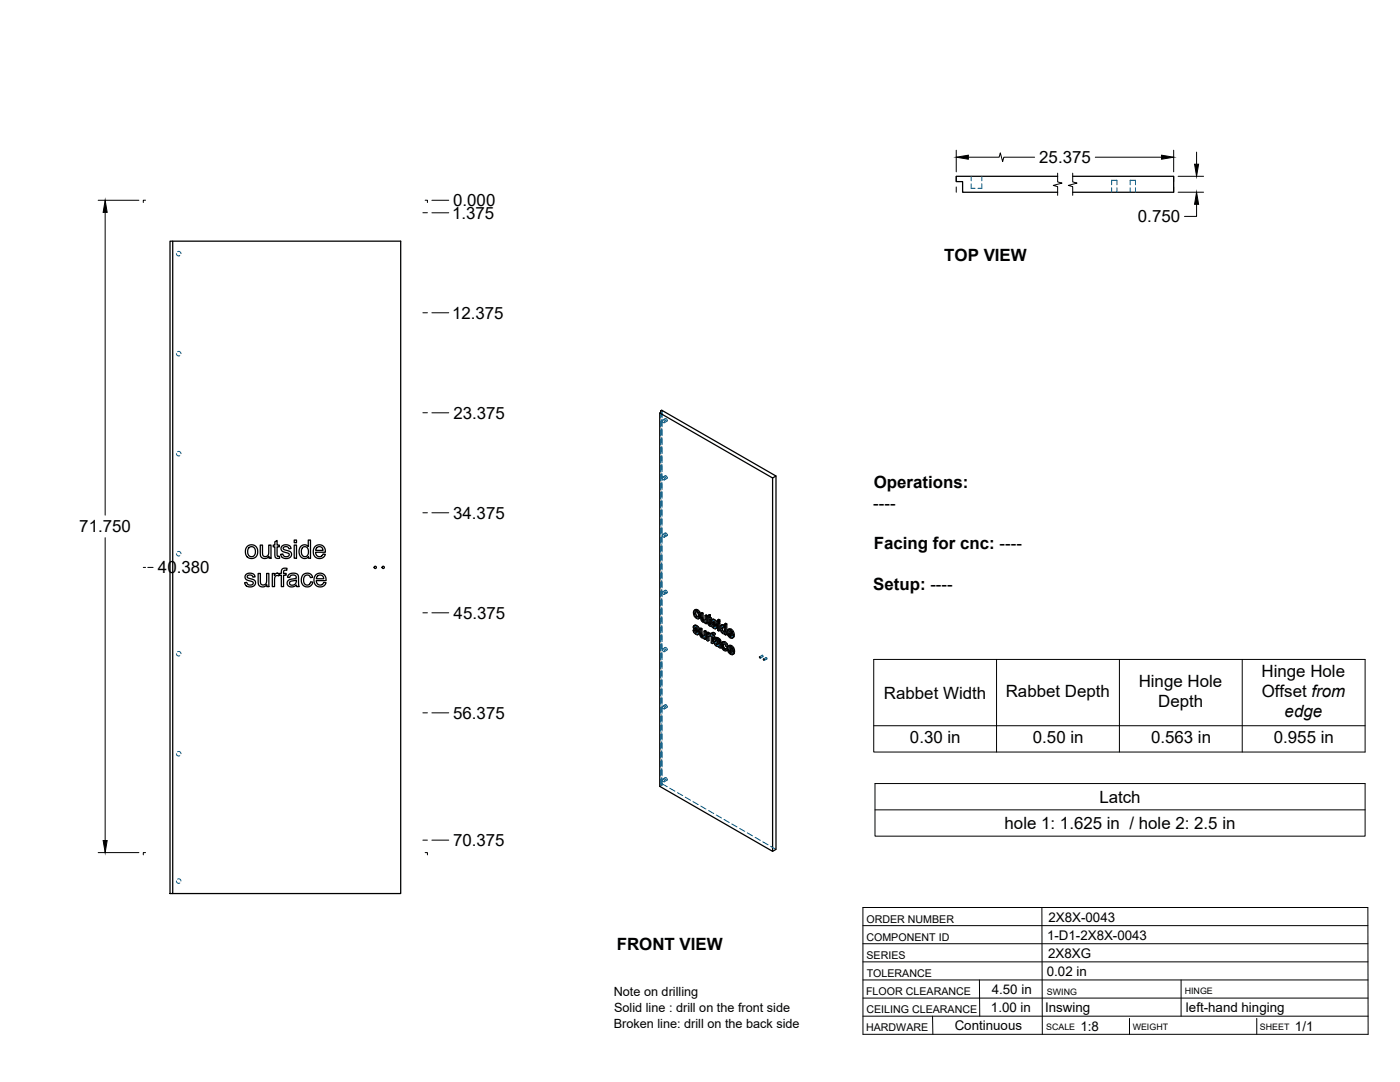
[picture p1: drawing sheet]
<svg xmlns="http://www.w3.org/2000/svg" width="559mm" height="432mm" viewBox="0 0 559 432" stroke-linecap="round" stroke-linejoin="round" font-family="sans-serif">
<!-- layer: Visible -->
<g fill="none" stroke="#000" stroke-width=".51">
<path d="M422.1 70.4h-40.4v2.1h2.5v4.2h37.9M428.2 70.4h40.3v6.3h-40.3M67.9 96.2h1v260.4h-1zM68.9 96.2h91v260.4h-91M263.7 164l.5 .3-.9 .5v149l45.1 25.9v-148.9M263.7 164l.4-.3 45.6 26.3-1.3 .8-45.1-26M263.7 164v.6M309.7 190v149l-1.3 .7M98.7 218l1.2-.6a2.66 2.66 0 0 1 3 3.7 2.66 2.66 0 0 1-4.7 .5l-.2-1a2.97 2.97 0 0 1 .7-2.6zM99.3 218.7l.8-.5a1.97 1.97 0 0 1 1.9 2 1.97 1.97 0 0 1-2 1.9l-.7-.4-.4-.9v-1.2zM103.9 217.5h.9v3a1.32 1.32 0 0 0 1.3 1.7 1.32 1.32 0 0 0 1.2-1.9v-2.8h.9v5.3h-.8v-.8a1.88 1.88 0 0 1-2.3 .8 1.88 1.88 0 0 1-1.2-2zM109.7 216.2l.9-.5v1.8h.9v.7h-.9v3.4l.3 .4h.6l.1 .8a1.32 1.32 0 0 1-1.5-.1 1.32 1.32 0 0 1-.4-1.4v-3.1h-.6v-.7h.6z"/>
<path d="M112.5 218l1.1-.6a1.96 1.96 0 0 1 2.6 1.5l-.9 .1a1.13 1.13 0 0 0-1.1-.9 1.13 1.13 0 0 0-1.1 1l.3 .2a3.4 3.4 0 0 1 2.9 1.4 2.17 2.17 0 0 1-1.6 2.2 2.17 2.17 0 0 1-2.5-1l-.2-.7h.9a1.23 1.23 0 0 0 1.3 1 1.23 1.23 0 0 0 1.2-1.2l-.7-.3a2.35 2.35 0 0 1-2.5-1.6zM117.4 217.5h.9v5.3h-.9zM117.4 215.5h.9v1.1h-.9zM120 218.1l1.1-.6a1.88 1.88 0 0 1 1.9 .6v-2.6h.9v7.3h-.8v-.7a2.18 2.18 0 0 1-2.6 .5 2.18 2.18 0 0 1-1.1-2.4zM120.8 218.5l.6-.3a2.12 2.12 0 0 1 1.8 1.6 2.12 2.12 0 0 1-.9 2.2l-.3 .1a2.1 2.1 0 0 1-1.7-1.4 2.1 2.1 0 0 1 .5-2.2zM125.7 218.1l1.5-.7a2.47 2.47 0 0 1 2.7 3h-3.9l.2 1a1.46 1.46 0 0 0 1.5 .8 1.46 1.46 0 0 0 1.2-1.1l1 .1-.3 .7-.7 .7-1.2 .3a2.79 2.79 0 0 1-2.6-1.7 2.79 2.79 0 0 1 .6-3.1zM126.5 218.5l.7-.3h.8l.6 .5 .3 .9h-2.9zM98.2 229.3l1.1-.5a1.92 1.92 0 0 1 2.5 1.4l-.9 .1a1.13 1.13 0 0 0-1.1-.9 1.13 1.13 0 0 0-1.1 1l.3 .3a3.4 3.4 0 0 1 2.9 1.4 2.18 2.18 0 0 1-1.5 2.1 2.18 2.18 0 0 1-2.5-.9l-.3-.8h1a1.23 1.23 0 0 0 1.3 1 1.23 1.23 0 0 0 1.1-1.2l-.6-.3a2.35 2.35 0 0 1-2.6-1.6zM103 228.9h.9v2.9a1.32 1.32 0 0 0 1.4 1.7 1.32 1.32 0 0 0 1.1-1.8v-2.8h.9v5.2h-.8v-.8a1.88 1.88 0 0 1-2.2 .9 1.88 1.88 0 0 1-1.3-2.1zM108.7 228.9h.8v.8a1.28 1.28 0 0 1 2-.7l.8-.1v-.6a1.5 1.5 0 0 1 .7-1.5 1.5 1.5 0 0 1 1.6 0l-.2 .8a.82 .82 0 0 0-.8 0 .82 .82 0 0 0-.4 .8v.5h1v.7h-1v4.5h-.9v-4.5h-.8v-.4l-.2 .6a1.17 1.17 0 0 0-1.4 .2 1.17 1.17 0 0 0-.3 1.4v2.7h-.9zM115.1 229.4a2.39 2.39 0 0 1 4 .7l.3 4h-.9l-.2-.6a2.02 2.02 0 0 1-2.2 .8 2.02 2.02 0 0 1-1.5-1.8l.1-.2a2.01 2.01 0 0 1 2-1.2l.4-.1a.83 .83 0 0 0 1.1-.7 .83 .83 0 0 0-1.1-.8 1.23 1.23 0 0 0-1.5 1l-.9-.1zM115.7 232.2l2.6-.7a1.46 1.46 0 0 1-.8 1.9 1.46 1.46 0 0 1-2-.8z"/>
<path d="M120.9 229.4l1.1-.6 1.5 .1 .8 .5 .5 1-.9 .1a1.44 1.44 0 0 0-1.9-.9 1.44 1.44 0 0 0-.8 1.9l.1 1a1.35 1.35 0 0 0 1.5 1 1.35 1.35 0 0 0 1.2-1.3l.8 .1-.4 1a2.48 2.48 0 0 1-3.2 .5 2.48 2.48 0 0 1-.8-3.3zM126 229.5l1.5-.8a2.47 2.47 0 0 1 2.7 3h-4l.3 1a1.46 1.46 0 0 0 1.4 .8 1.46 1.46 0 0 0 1.3-1.1l.9 .1-.3 .7-.7 .7-1.1 .3a2.8 2.8 0 0 1-2.6-1.7 2.8 2.8 0 0 1 .6-3zM126.7 229.9l.8-.4 .9 .1 .5 .4 .3 1h-2.9zM276.6 251.5l.8 1.4 .7 .4 .6-.1M276.9 249.8l.6-.3 .6 .2 .7 .6 .3 .8-.4 .3-.1-.6M277.1 250.4h.6l1 1M277.2 244.8l.4-.8 .9 .6 .2 1.5-.2 .3h-.5M277.3 251.3l-.7 .2 .5 .2M277.3 252.3l.4 .4 .5-.3M277.4 250.9l1 .9 .4-.2M277.4 251.5l-.3 .2 .1 .4 .5-.1M277.5 250.3l-.3 .3 .4-.3 .6 .7"/>
<path d="M277.5 249.5l-.7 .4-.1 .6 1.6 2.1M277.5 245.8l.5 .6 .5-.3M277.6 251.6l.7 .9M277.7 249.9l.5 .4 .5-.2M277.7 244.5l-.5 .3 .1 .5 .2 .5 .4-.3M277.7 252.7l.5 .1M277.7 249.5l-.7 .3M277.8 244l.1 1.4 .8 .8M277.8 250.6l-.4 .3-.2-.3M278 243.6l.9 1 .4-.3M278.1 249.7l-.4 .2-.4-.1M278.2 250.3l.4 .5 .4-.3"/>
<path d="M278.3 252.6l-.1 .2M278.4 251.8l.3 .5 .4-.3M278.5 243.4l-.5 .2-.8-.1M278.6 251.3l.7 1.3-.7 .7M278.7 252.3l.1 .5 .5-.3M278.8 252.8l-.1 .4 .4-.3M278.9 244.6l.3 1.3 .5-.3M279.1 246.7a1.73 1.73 0 0 1-2.3-1.8v-.8l.4-.6 .8-.3 .9 .5 .8 1.7-.2 1-.6 .5M279.2 245.9l-.1 .8 .4-.3M279.7 244.7l.5 .3 .4-.3M279.8 251.2v2.2l.4-.2M279.8 253.4l.2 .4 .4-.2"/>
<path d="M280 253.8l.3 .3 .5-.2M280.2 245v2.2l.4-.3M280.2 247.2l.2 .4 .4-.3M280.2 250.9l-.4 .3-.5-.2M280.3 254.1l.4 .1M280.4 247.6l.3 .3 .5-.2M280.7 247.9l.4 .1M280.9 254l-.6-.7-.1-2.4-.4-.2-.5 .3 .1 2.5 .7 1h.9M281 251.9l.4 .3 .5-.3M281 254.5v.4l.4 .3M281 254.5l-.1 .1M281.1 248l.2-.1z"/>
<path d="M281.4 247.7l-.7-.6-.1-2.4-.4-.2-.5 .2 .1 2.6 .8 1h.9M281.4 245.7l.5 .2 .4-.2M281.4 252.2v3l.5-.3v-3l-.5-.2-.4 .2v1.8l-.3 .5 .2-.1M281.5 248.3v.4l.4 .2M281.5 248.3l-.2 .1M281.9 245.9v3l.4-.2v-3l-.4-.3-.5 .3-.1 2.1M282.3 246.6l.3 .2 .1 2.5 .9 .6 .3-.2M282.6 246l-.3 .2 .3 .2v-.8l.9-.3v1.1l.5 .2v.4l-.5 .3v-.4M282.6 253.7l.3-.2 .6 .3M283 252.9l-.4-.6-.5 .3v3l.5 .2M283 252.5l-.5 .3-.4-.2M283 254l-.4 .2v-.5l.4-.1v2l-.4 .2v-1.6"/>
<path d="M283.1 245.6v1l.4-.2M283.1 246.6l.4 .3 .5-.3M283.1 253l.4 .4M283.3 252.7l-.8 .5v-.4M283.3 249.3l.2 .1M283.5 245.3l-.9 .3M283.5 253.4v.3M283.5 253.7l.4 .3v2.6l.4 .2M283.5 253.5l-.1 .4M283.5 249.4l.1 .5M283.5 252.8l-.8 .2M283.5 252.8l-.7 .2"/>
<path d="M283.5 248.8l-.4 .3v-2.1l.4 .3 .3 1.8M283.6 248.9l-.5 .2M283.8 249.1l.7 1.3 .8 .5 .5-.1M283.8 249.1l-.6 .1M283.8 249.1h.1M283.8 249.3l-.3 .1M284 247.4l.6-.3 .9 .3 .8 1.3-.5 .3-.1-.6M284.1 252.7l.7-.3 .7 .4-.5 .7v-.4M284.3 253.8l.5 .3 .5-.2M284.4 248.9l-.6 .2 .4 .2M284.4 249.9l.5 .4 .4-.2M284.5 248.5l1 .9 .5-.2"/>
<path d="M284.5 249.1l-.3 .2 .1 .4 .5-.1M284.6 247.9l-.3 .4 .5-.3M284.6 247.1l-.7 .4-.1 .6 1.7 2.1M284.6 252.4l-.6 .3-.1 .9-.4-.2 .4-.3-.4-.3M284.6 252.8l.4 .3 .5-.3M284.7 249.2l.8 .9M284.7 247.9l.6 .7M284.8 253.3l.5 .6v.4l-.5 .2v-.4M284.8 254.5v2.1l-.5 .2v-2.6l.5 .3M284.8 247.5l.5 .4 .5-.2M284.8 248l1 1M284.8 248l-.5 .1"/>
<path d="M284.9 250.3l.4 .1M284.9 247.1l-.8 .3M284.9 248.2l-.4 .3-.2-.2M285 253.5l-.6-.3-.1 .6 .5-.2M285.1 252.5l-.9 .1M285.2 247.3l-.4 .2-.4-.1M285.3 247.9l.4 .5 .4-.2M285.4 254.7l.9-.3 1.3 1 .3 3-.5 .2-.1-.4M285.5 250.2l-.1 .2M285.5 249.4l.3 .5 .5-.3M285.6 256.5l.1-.1a.88 .88 0 0 1 1.1 1M285.6 257.1l.4 .4 .5-.3"/>
<path d="M285.7 256.4l-.2 .3M285.7 248.9l.7 1.4-.7 .6M285.8 255.7l-.7 .6 .2 .9 .7 .7h.9l.1 .5 .4 .2M285.8 249.9l.1 .5 .5-.3M285.9 250.4l-.1 .4 .4-.3M285.9 256.5l-.4 .2 .1 .3 .5-.1M286 256.5l.8 .8M286 255.2l-.5 .3a.72 .72 0 0 1 1-.1 .72 .72 0 0 1 .2 .9l-1-.4M286 255.2h.1M286 257.5l.5 .1M286.1 255.7l-.8 .2M286.2 254.4l-1 .5 .3 .6"/>
<path d="M286.3 254.9l.5 .4 .5-.3M286.4 248.6l.5 .2 .4-.2M286.4 247.4l.5 .3 .4-.3M286.5 257.6l.3-.1zM286.7 254.6l-.4 .3-.6-.2M286.8 256l-1-.3-.6 .3M286.8 255.3l.3 .4 .5-.3M286.9 248.3l.4 .3v3l-.4 .2v-3M286.9 248.3l-.5 .3v3l.5 .2M286.9 247.7v.6l.4-.3v-.6l-.4-.2-.5 .2v.6l.5 .3M287.1 255.7l.2 .4 .4-.2M287.3 256.1v2.1l.5-.3"/>
<path d="M287.7 249.6l.7-.3 .8 .3M288.1 251.9l.5 .5 .4-.2M288.1 250.1l.6 .1 .5 1v1.1l-.6 .1M288.1 250.1l-.3 .8M288.2 256.4l.7-.4 .6 .2 .7 .7 .3 .9-.4 .2-.4-.9M288.3 257.6l.2 1 .4-.2M288.3 250.6l-.5 .3 .1 .5 .2 .5 .4-.3M288.4 250.1l.1 1.4 .7 .7M288.4 249.3l-.9 .6-.1 1.3 .8 1.4 .6 .4 .4-.2M288.5 258.6l.5 .6 .5-.3M288.5 249.7l.4 .3M288.8 257.4l-.5 .2 .4-.8 1.4 1.2"/>
<path d="M288.8 256.8v1.3l.8 .9M288.9 256l-.5 .3a2.08 2.08 0 0 0 1.4 3.4M288.9 249.4l-.4 .3-.6-.2M289 256.5l.7 .6 .5-.2M289.2 252.8v.4l.5 .2M289.2 252.8l-.1 .1M289.5 256.2l-.5 .3-.6-.2M289.7 249.3v4.1l.4-.2v-4.2l-.4-.2-.5 .2v1.5l-.3-.5 .3-.1M289.7 258.8l-.2 .4h-.5M290.1 249l-.4 .3-.5-.3M290.3 259l-.5 .7 .6-.4M290.3 258.7l-.6 .1 .4 .3"/>
<path d="M290.9 253.5l.5 .6 .5-.2M291.1 252l-.4 .2 1.4 .8-.7-1.2-.5-.1-.2 .5M291.2 251.7l-.1 .3 .9 .5M291.2 252.9l.9 1M291.3 258.5l-.5 .3 1.5 .8-.7-1.3h-.6l-.2 .5M291.3 258.3v.2l.8 .5M291.4 253.3l-.5 .2-.2-.9 1.9 1.1M291.4 259.5l.8 1M291.4 251.4l.9 .9 .4-.3M291.4 254.1l.5 .1M291.5 259.8l-.5 .3-.2-.9 1.9 1.1M291.5 257.9l.9 .9 .5-.2"/>
<path d="M291.9 251.1l-1.4 .2M292 257.7l-1.3 .1M292.1 253.9l.5 .3 .4-.2M292.1 253.9l-.1 .2M292.3 252.3l.3 1.3 .5-.3M292.4 258.8l.3 1.4 .5-.3M292.5 253.7l-.4 .2M292.6 253.6l.5-.1-.1-.6-.6-1.4-1-.6-.9 .4-.3 1 .3 1.3 1.3 1.1 .5-.1 .3-.4M292.7 253.7l.3 .4-.7 .5M291 260.1l.6 .6 .4-.3M291.6 260.7l.4 .1M292.3 260.4l.4 .4 .5-.3"/>
<path d="M292.3 260.4l-.2 .3M292.6 260.2l-.3 .2M292.7 260.2l.5-.1v-.5l-.7-1.6-.9-.5-.9 .3-.4 1.2 .5 1.3 1.2 1 .7-.5M292.8 260.3l.4 .2-.1 .3-.7 .4"/>
<circle cx="149.8" cy="226.4" r=".46"/>
<circle cx="153" cy="226.4" r=".46"/>
<circle cx="303.3" cy="262.4" r=".24"/>
<circle cx="304.9" cy="263.3" r=".24"/>
</g>
<!-- layer: Hidden -->
<g fill="none" stroke="#00557f" stroke-width=".4">
<path d="M387.6 73.3v1.8h1.6M387.6 70.4v1.8M391.9 73.3v1.8h-1.5M391.9 70.4v1.8M443.7 73.7v-1.8h2.1v1.8M443.7 74.9v1.8M445.8 74.9v1.8M451.1 73.7v-1.8h2.1v1.8M451.1 74.9v1.8M453.2 74.9v1.8M70.4 101.2l.3 .7 1.1 .1M70.9 100.4l.9 .1 .4 .7"/>
<path d="M70.4 141.1l.5 .8h.9M70.9 140.4h.9l.4 .7M263.7 164.6v2.2M263.7 168v2.3M263.7 171.5v2.4M263.7 175.1v2.4M263.7 178.7v2.3M264.1 163.7v2.5M264.1 167.4v2.4M264.1 170.9v2.4M264.1 174.5v2.4M264.1 178.1v2.4"/>
<path d="M264.2 164.3v2.5M264.2 168v2.3M264.2 171.5v2.4M264.2 175.1v2.4M264.2 178.7v2.3M264.5 167.6a.56 .56 0 0 1 .7 .4 .56 .56 0 0 1-.3 .7l-.5-.7zM265.5 167a.56 .56 0 0 1 .7 .4 .56 .56 0 0 1-.3 .7l-.4-.5zM265.5 167l-1 .6M266.2 168.1l-1 .6M70.4 181.1l.5 .7h.9M70.9 180.3h.9l.4 .8M263.7 182.2v2.4"/>
<path d="M263.7 185.8v2.4M263.7 189.4v2.4M263.7 193v2.3M263.7 196.5v2.4M264.1 181.7v2.3M264.1 185.2v2.4M264.1 188.8v2.4M264.1 192.4v2.4M264.1 196v2.3M264.1 199.5v2.4M264.2 182.2v2.4M264.2 185.8v2.4"/>
<path d="M264.2 189.4v2.4M264.2 193v2.3M264.2 196.5v2.4M264.5 190.5a.54 .54 0 0 1 .7 .3 .54 .54 0 0 1-.3 .7zM265.5 189.9l-1 .5M265.6 189.8a.57 .57 0 0 1 .7 .4 .57 .57 0 0 1-.4 .7l-.4-.5zM266.2 191l-1 .5M263.7 200.1v2.4M263.7 203.7v2.4M263.7 207.2v2.4M263.7 210.8v2.4M263.7 214.4v2.4"/>
<path d="M263.7 218v2.3M264.1 203.1v2.4M264.1 206.7v2.4M264.1 210.2v2.4M264.1 213.8v2.4M264.1 217.4v2.4M264.2 200.1v2.4M264.2 203.7v2.4M264.2 207.2v2.4M264.2 210.8v2.4M264.2 214.4v2.4M264.2 218v2.3"/>
<path d="M264.5 213.4a.55 .55 0 0 1 .7 .3 .55 .55 0 0 1-.3 .7zM265.5 212.8a.54 .54 0 0 1 .7 .3 .54 .54 0 0 1-.3 .7zM265.5 212.7l-1 .6M266.2 213.8l-1 .6M70.4 221l.5 .8 .9-.1M70.9 220.2h.9l.4 .8M263.7 221.5v2.4M263.7 225.1v2.4M263.7 228.7v2.4M263.7 232.2v2.4M263.7 235.8v2.4M263.7 239.4v2.4"/>
<path d="M264.1 221v2.4M264.1 224.5v2.4M264.1 228.1v2.4M264.1 231.7v2.4M264.1 235.2v2.4M264.1 238.8v2.4M264.2 221.5v2.4M264.2 225.1v2.4M264.2 228.7v2.4M264.2 232.2v2.4M264.2 235.8v2.4M264.2 239.4v2.4"/>
<path d="M264.5 236.2a.56 .56 0 0 1 .7 .3 .56 .56 0 0 1-.3 .7l-.5-.6zM265.5 235.6a.56 .56 0 0 1 .7 .3 .56 .56 0 0 1-.3 .7l-.4-.5zM265.5 235.5l-1 .6M266.2 236.6l-1 .6M263.7 243v2.3M263.7 246.5v2.4M263.7 250.1v2.4M263.7 253.7v2.4M263.7 257.2v2.4M264.1 242.4v2.4M264.1 246v2.3M264.1 249.5v2.4"/>
<path d="M264.1 253.1v2.4M264.1 256.7v2.4M264.2 243v2.3M264.2 246.5v2.4M264.2 250.1v2.4M264.2 253.7v2.4M264.2 257.2v2.4M264.5 259a.56 .56 0 0 1 .7 .3 .56 .56 0 0 1-.3 .8l-.5-.7zM265.5 258.5a.54 .54 0 0 1 .7 .2 .54 .54 0 0 1-.3 .8zM265.5 258.4l-1 .6M266.2 259.5l-1 .6M277.1 251.2l.3 1"/>
<path d="M277.2 250l-.5 .3M277.2 249.7l-.4 .2M277.2 244.3l-.4 .2M277.3 251.3l.3 .3M277.3 250.4l-.5 .3M277.3 250.2l.4-.2-.5 .3M277.4 249.5l-.2 .5 .1 .6 1.4 1.4 .1 .5h-.5l.5-.2M277.4 252.2l.9 .7 .7 .1M277.4 252.2l-.4 .2M277.5 251.4l-.1 .1M277.5 250.9l-.4 .3M277.6 245.6l.9 .9 .8 .1"/>
<path d="M277.6 245.6l-.5 .3M277.6 250.2l-.1 .1M277.6 250.3a.33 .33 0 0 1 .3-.4 .33 .33 0 0 1 .4 .3l.8 .9M277.6 243.2l-.4 .9 .4 1.5M277.9 243.8l-.1 .2M277.9 243.8l.8 .2 .5 .9v.9l-.5 .4M277.9 243.8l-.4 .2M278.2 250.1l-.5 .3M278.2 252.9l-.5 .2M278.2 251l.4 .3M278.5 243.8l-.5 .3M278.5 246.5l-.5 .3"/>
<path d="M278.6 250.5l-.5 .2M278.7 252.6l-.5 .2M278.7 252l-.5 .2M278.7 250.9l-.4 .3M278.7 253l-.4 .3M279 244.4l-.4 .3M279 246.1l-.4 .3M279.1 246.7l-.5 .3M279.2 245.4l-.4 .2M279.8 250.7l.1 2.8 .9 .8 .7-.1v.5l.4 .2M279.8 253l-.5 .3M279.9 253.5l-.4 .2"/>
<path d="M280.2 244.5l.2 2.9 .8 .7 .7-.1v.4l.4 .3M280.2 246.8l-.4 .3M280.2 253.9l-.4 .3M280.4 247.2l-.5 .3M280.6 254.3l-.4 .2M280.6 247.7l-.4 .2M281.1 248l-.5 .3M281.1 254l-.2 .1M281.4 253.8l-.6 .4M281.4 251.7v2l-.5 .3M281.5 254.2l-.5 .3 .3-.1M281.5 254.7l-.5 .2"/>
<path d="M281.7 247.7l-.5 .3M281.8 247.6l-.5 .3 .2-.2M281.9 245.4l-.1 2-.4 .3M281.9 248.4l-.4 .3M281.9 248l-.4 .3 .2-.2M282.6 252.3v3l.4 .3M282.6 255.3l-.5 .3M282.7 245.9l-.1 .1M283 253l-.5 .2M283.1 245.4v.7l-.4-.2v.4l.4 .2v2.4l.9 .8-.2-.6M283.1 246.1l-.8 .5v-.4M283.1 246.5l-.5 .3"/>
<path d="M283.1 253.4l.3-.2 .4 .4 .2-.3 .4 .4v2.6l.4 .3M283.1 248.9l-.4 .2M283.2 252.8l-.2 .1M283.3 253.2l-.6 .3 .5-.2M283.3 249.2l-.4 .3M283.5 253.3l-.4 .3M283.5 246.8l-.4 .2M283.7 249.5l-.5 .3M284 247l-.5-.2v.5M284 253.2l-.5 .2M284 253.5l-.5 .2M284 253.3l-.5 .2"/>
<path d="M284 249.2l-.2 .1M284 249.7h-.1M284.2 248.9l.3 .9M284.3 247.6l-.5 .3M284.4 253.3l-.5 .3M284.4 256.3l-.5 .3M284.4 253.7l-.5 .3M284.4 247.3l-.5 .2M284.4 248.9l.3 .3M284.4 248.1l-.5 .2M284.4 252.6l-.4 .2M284.5 247.2v1l1.2 1.2a.36 .36 0 0 1 .3 .5 .36 .36 0 0 1-.5 .2l.4-.2"/>
<path d="M284.5 252.4l-.1 .9-.4-.2M284.5 249.8l.8 .7 .8 .1M284.5 249.8l-.4 .2M284.6 249l-.1 .1M284.7 248.5l-.5 .3M284.7 247.8l-.1 .1M284.7 247.9a.33 .33 0 0 1 .3-.4 .33 .33 0 0 1 .4 .3l.9 .9M284.8 254l-.5 .2M284.8 247.6l-.5 .3M284.8 247.6l-.4 .2M284.9 253l-.5 .2M285.2 253l-.5 .3"/>
<path d="M285.3 247.7l-.5 .3M285.3 254.3l-.5-.3v.5M285.3 254.7l.5-.3-.2 .5 .4 .3a.86 .86 0 0 1 1 0 .86 .86 0 0 1 .3 .9l-.5-.1M285.3 250.5l-.4 .2M285.3 248.6l.4 .3M285.4 250.4l.4-.2-.5 .2M285.4 253.2l-.5-.2-.1 .3M285.5 256.2l-.5 .3M285.6 254.9l-.5 .2M285.6 255.8l-.5 .3M285.7 248.1l-.5 .2M285.7 255.7l-.2 .7 .2 .5 .8 .7 .8 .1 .1 .4"/>
<path d="M285.7 256.9l-.4 .3M285.8 249.6l-.5 .2M285.8 248.5l-.4 .3M285.9 250.7l-.5 .2M285.9 256.5l.3-.3a.86 .86 0 0 1 1 1l-.4 .1M286 256.2l-.3 .2M286.2 256.2l-.6 .3M286.2 254.9l-.4 .2M286.4 257.6l-.5 .2M286.7 255l-.5 .3M286.9 257.7l-.5 .3M286.9 248.3v3l.4 .3"/>
<path d="M286.9 247.2v.6l.4 .2M286.9 251.3l-.5 .3M286.9 247.8l-.5 .2M287.1 257.3l-.5 .3M287.2 255.5l-.5 .2M287.2 257.2l-.4 .3 .1-.1M287.3 256.5l-.4 .3M287.3 256l-.4 .2M287.3 256.1l-.4 .3M287.3 257.7l-.4 .2M287.4 258.1l.5 .3M287.4 258.1l-.4 .3"/>
<path d="M287.8 250.4l-.4 .2M288 249.6l-.5 .3M288 251.3l-.5 .2M288.2 249.3l-.4 1.1 .4 1.3 .5 .7 .6 .3 .4-.2v.4l.4 .3M288.3 257.1l-.5 .3M288.4 252.1l-.4 .2M288.4 256.3l-.4 .3M288.5 249.9l-.1 .2M288.5 249.9h.6l.5 .9 .1 1-.5 .4M288.5 249.9l-.4 .2 .4-.2M288.6 258.4l-.4 .3M288.6 256.1l-.3 1 .3 1.3 .9 1 .7 .1"/>
<path d="M288.8 256.8l.7-.2 1 1.2M288.9 256.6l-.4 .3M289 252.6l-.5 .2M289 249.9l-.5 .2M289.4 249.8l-.2 .1M289.5 259.4l-.5 .2M289.5 256.6l-.4 .3M289.5 252.2l-.4 .3M289.5 250.4l-.4 .3M289.6 259h.3M289.7 248.8v1.5l-.5-.7M289.7 250.3l-.5 .2"/>
<path d="M289.7 252.9l-.5 .3M289.7 252.5l-.5 .3 .3-.1M289.7 251.5l-.4 .2M289.9 257l-.5 .3M289.9 259l-.4 .2M290.1 257.6l-.5 .3M290.1 258.6l-.2 .4M290.3 258.7l.3 .2-.2 .4M290.6 258.9l-.3 .1M290.7 252l-.5 .3M290.8 258.6l-.5 .2M291 253.3l-.5 .3"/>
<path d="M291 251l-.3 .8 .3 1.5 1 1 .8 .1M291.1 252.4l-.4 .2M291.1 257.6l-.3 .8 .3 1.5 1 1h.8M291.1 259.9l-.4 .3M291.2 252.9l-.1-.5 2 1.1M291.3 258.9l-.5 .3M291.4 251.5l-.2 .2M291.4 251.5l.8 .3 .4 1-.6-.3M291.4 259.5l-.1-.6 1.9 1.2M291.4 251.5l-.5 .2M291.5 258l-.2 .3M291.5 258l.7 .3 .5 1.1-.6-.4"/>
<path d="M291.5 258l-.5 .3M291.9 251.5l-.5 .3M292 258.1l-.4 .2M292.1 253.9h.2M292.3 253.9l-.3 .2M292.4 253.9l-1 .6M292.4 252.1l-.4 .3M292.6 258.7l-.5 .3M292.6 252.8l-.5 .2M292.6 253.6l-.1 .1M292.6 254.4l-.4 .3M292.7 253.7l-.4 .2"/>
<path d="M292.7 259.4l-.4 .2M70.4 260.9l.6 .8h.8M70.9 260.1h.9l.4 .8M263.7 260.8v2.4M263.7 264.4v2.4M263.7 268v2.3M263.7 271.5v2.4M263.7 275.1v2.4M263.7 278.7v2.4M264.1 260.2v2.4M264.1 263.8v2.4M264.1 267.4v2.4"/>
<path d="M264.1 271v2.3M264.1 274.5v2.4M264.1 278.1v2.4M264.2 260.8v2.4M264.2 264.4v2.4M264.2 268v2.3M264.2 271.5v2.4M264.2 275.1v2.4M264.2 278.7v2.4M292 260.8l-.4 .3M292.2 260.5h.2M292.4 260.5l-.3 .2"/>
<path d="M292.5 260.5l-.4 .2M292.7 260.2h-.1M292.8 261l-.5 .3M292.8 260.3l-.4 .2M304.2 261.5l-1 .6M304.5 262l-1 .6M305.8 262.4l-1 .6M306.1 263l-1 .5M263.7 282.3v2.3M263.7 285.8v2.4M263.7 289.4v2.4M263.7 293v2.4"/>
<path d="M263.7 296.5v2.4M264.1 281.7v2.4M264.1 285.3v2.3M264.1 288.8v2.4M264.1 292.4v2.4M264.1 296v2.3M264.1 299.6v2.3M264.2 282.3v2.3M264.2 285.8v2.4M264.2 289.4v2.4M264.2 293v2.4M264.2 296.5v2.4"/>
<path d="M264.5 281.8a.56 .56 0 0 1 .7 .4 .56 .56 0 0 1-.3 .7l-.5-.6zM265.5 281.3a.55 .55 0 0 1 .7 .3 .55 .55 0 0 1-.3 .7zM265.5 281.2l-1 .6M266.2 282.3l-1 .6M70.4 300.8l.3 .7 1.1 .1M70.9 300l.9 .1 .4 .7M263.7 300.1v2.4M263.7 303.7v2.4M263.7 307.3v2.3M263.7 310.8v2.2M263.7 313l.5 .3M264.1 303.1v2.4"/>
<path d="M264.1 306.7v2.4M264.1 310.3v2.4M264.1 312.7l-.4 .3M264.1 312.7l2.2 1.3M264.2 313.3l-.9 .5M264.2 300.1v2.4M264.2 303.7v2.4M264.2 307.3v2.3M264.2 310.8v2.5M264.5 310.9a.56 .56 0 0 1 .7 .4 .56 .56 0 0 1-.3 .7l-.5-.7zM265.5 310.3a.56 .56 0 0 1 .7 .4 .56 .56 0 0 1-.3 .7l-.4-.5zM265.5 310.3l-1 .6"/>
<path d="M266.2 311.4l-1 .6M267.3 314.6l2.1 1.1M270.4 316.3l2.1 1.2M273.5 318.1l2.1 1.2M276.6 319.9l2.1 1.2M279.7 321.7l2.1 1.2M282.8 323.5l2.1 1.2M285.9 325.2l2.1 1.2M289 327l2.1 1.2M292.1 328.8l2.1 1.2M295.2 330.6l2.1 1.2M298.3 332.4l2.1 1.2"/>
<path d="M301.4 334.2l2 1.1M304.5 336l2 1.1M307.6 337.7l2.1 1.3M70.4 351.6l.3 .7 1.1 .1M70.9 350.8l.9 .1 .4 .7"/>
<circle cx="304.3" cy="261.8" r=".27"/>
<circle cx="305.9" cy="262.8" r=".27"/>
</g>
<!-- layer: Reference -->
<g fill="none" stroke="#000" stroke-width=".4">
<path d="M58.1 79.9h-.9v.9M169.7 79.9h.9v.9M381.7 70.4v2.1M381.7 74.6v2.1M468.5 70.4v2.1M468.5 74.6v2.1M168.8 84.9h1.8M168.8 124.8h1.8M168.8 164.7h1.8M168.8 204.6h1.8M57.2 226.4h.9M168.8 244.6h1.8"/>
<path d="M168.8 284.5h1.8M168.8 335.3h1.8M58.1 340.3h-.9v.9M169.7 340.3h.9v.9"/>
</g>
<!-- layer: Hidden Narrow -->
<path d="M278.2 251.5l-.4 .3M279.8 252.5l-.5 .3M280.2 246.3l-.5 .3M281.4 253.3l-.4 .2M281.9 247l-.5 .3M283.1 248.2l-.5 .3M284.4 253l-.5 .3M284.8 253.3h-.1M285.3 249.1l-.4 .3M286.6 256.3l-.5 .3M287.3 256.7l-.4 .3" fill="none" stroke="#000" stroke-width=".4"/>
<!-- layer: Visible Narrow -->
<path d="M278.2 251l-.5 .2M280.2 252.6l-.4 .3M280.6 246.4l-.4 .2M283.5 248.5l-.4 .3M284.7 253.3l-.4 .3M285.3 248.6l-.4 .2M286.5 255.8l-.4 .3M287.7 256.3l-.4 .3M287.7 257l-.4 .3" fill="none" stroke="#000" stroke-width=".4"/>
<!-- layer: Titleblock -->
<g fill="none" stroke="#000" stroke-width=".4">
<path d="M344.4 362.2h201.6l.1 50.6h-201.7zM344.4 376.6h201.6M344.4 369.4h201.6M415.9 362.2l.1 50.6M344.4 383.9h201.6M344.4 398.3h201.6M344.4 391.1h201.6M390.9 391.1l.2 14.4M471.4 391.1v14.4M344.4 405.5h201.7M372.2 405.5l.1 7.3M450.8 406.4v6.4"/>
<path d="M501.6 406.4v6.4"/>
</g>
<!-- layer: FD_Dimensions -->
<g fill="none" stroke="#000" stroke-width=".4">
<path d="M381.7 59.9v8.7M468.5 59.9v8.7M39.2 79.9h16.2M172.4 79.9h6.7M386.5 62.7h12.3l.5-1.7 .9 3.5 .5-1.8h12.3M437.2 62.7h26.4M470.2 70.4h10.2M470.2 76.7h10.2M477.6 60.7v4.8M42 84.8v120.8M172.4 84.9h6.7M477.6 81.5v4.9h-4.8"/>
<path d="M172.4 124.8h6.7M172.4 164.7h6.7M42 214.6v120.8M172.4 204.6h6.7M59 226.4h2.1M172.4 244.6h6.7M172.4 284.5h6.7M172.4 335.3h6.7M39.2 340.3h16.2"/>
</g>
<path d="M381.7 62.7l4.8-.8v1.6zM463.6 61.9l4.9 .8-4.9 .8zM476.8 65.5h1.6l-.8 4.9zM42 79.9l.8 4.9h-1.6zM477.6 76.7l.8 4.8h-1.6zM41.2 335.4h1.6l-.8 4.9z" fill="#000" stroke="#000" stroke-width=".4"/>
<!-- layer: Break Lines -->
<path d="M422.1 69.1v3.5l1.8 .5-3.5 .9 1.7 .5v3.5M428.2 69.1v3.5l1.7 .5-3.5 .9 1.8 .5v3.5" fill="none" stroke="#000" stroke-width=".4"/>
<!-- layer: Custom Tables -->
<path d="M348.7 263.2h196.2v36.9h-196.2zM397.8 263.2v36.9M446.8 263.2v36.9M495.8 263.2v36.9M348.7 289.6h196.2M349.2 312.7h195.7v21h-195.7zM349.2 323.2h195.7" fill="none" stroke="#000" stroke-width=".4"/>
<g font-size="6.7">
<text x="414.8" y="65.1">25.375</text>
<text x="180.9" y="82.3">0.000</text>
<text x="180.4" y="87.3">1.375</text>
<text x="454.2" y="88.7">0.750</text>
<text x="376.9" y="104.1">TOP VIEW</text>
<text x="180.4" y="127.2">12.375</text>
<text x="181" y="167.1">23.375</text>
<text x="348.7" y="194.9">Operations:</text>
<text x="348.5" y="203">----</text>
<text x="180.9" y="207">34.375</text>
<text x="31.7" y="212.5">71.750</text>
<text x="348.7" y="219.2">Facing for cnc: ----</text>
<text x="63.1" y="228.8">40.380</text>
<text x="348.5" y="235.3">Setup: ----</text>
<text x="181.1" y="246.9">45.375</text>
<text x="454.5" y="274.1">Hinge Hole</text>
<text x="503.6" y="270">Hinge Hole</text>
<text x="352.8" y="278.8">Rabbet Width</text>
<text x="401.4" y="278.2">Rabbet Depth</text>
<text x="503.6" y="278.2">Offset from</text>
<text x="180.9" y="286.9">56.375</text>
<text x="462.3" y="282.2">Depth</text>
<text x="512.8" y="286.2">edge</text>
<text x="363.2" y="296.5">0.30 in</text>
<text x="412.3" y="296.5">0.50 in</text>
<text x="459.4" y="296.5">0.563 in</text>
<text x="508.4" y="296.5">0.955 in</text>
<text x="438.8" y="320.3">Latch</text>
<text x="401" y="330.9">hole 1: 1.625 in / hole 2: 2.5 in</text>
<text x="180.8" y="337.7">70.375</text>
<text x="246.2" y="379.1">FRONT VIEW</text>
</g>
<g font-size="5.3">
<text x="418.5" y="367.9">2X8X-0043</text>
<text x="417.9" y="375">1-D1-2X8X-0043</text>
<text x="418.4" y="382.3">2X8XG</text>
<text x="417.8" y="389.5">0.02 in</text>
<text x="395.8" y="396.8">4.50 in</text>
<text x="395.5" y="403.7">1.00 in</text>
<text x="417.2" y="404.1">Inswing</text>
<text x="473.4" y="403.9">left-hand hinging</text>
<text x="381.1" y="411">Continuous</text>
<text x="431.3" y="411.5">1:8</text>
<text x="516.9" y="411.5">1/1</text>
</g>
<g font-size="5.1">
<text x="245" y="397.3">Note on drilling</text>
<text x="245.1" y="403.8">Solid line : drill on the front side</text>
<text x="245" y="410.3">Broken line: drill on the back side</text>
</g>
<g font-size="4.3">
<text x="345.8" y="368.4">ORDER NUMBER</text>
<text x="345.8" y="375.5">COMPONENT ID</text>
<text x="345.8" y="382.7">SERIES</text>
<text x="345.9" y="389.9">TOLERANCE</text>
<text x="345.7" y="397.2">FLOOR CLEARANCE</text>
<text x="345.8" y="404.4">CEILING CLEARANCE</text>
<text x="345.7" y="411.6">HARDWARE</text>
</g>
<g font-size="3.5">
<text x="417.9" y="397">SWING</text>
<text x="472.9" y="396.7">HINGE</text>
<text x="417.5" y="410.9">SCALE</text>
<text x="452.1" y="410.9">WEIGHT</text>
<text x="502.9" y="410.9">SHEET</text>
</g>
</svg>
